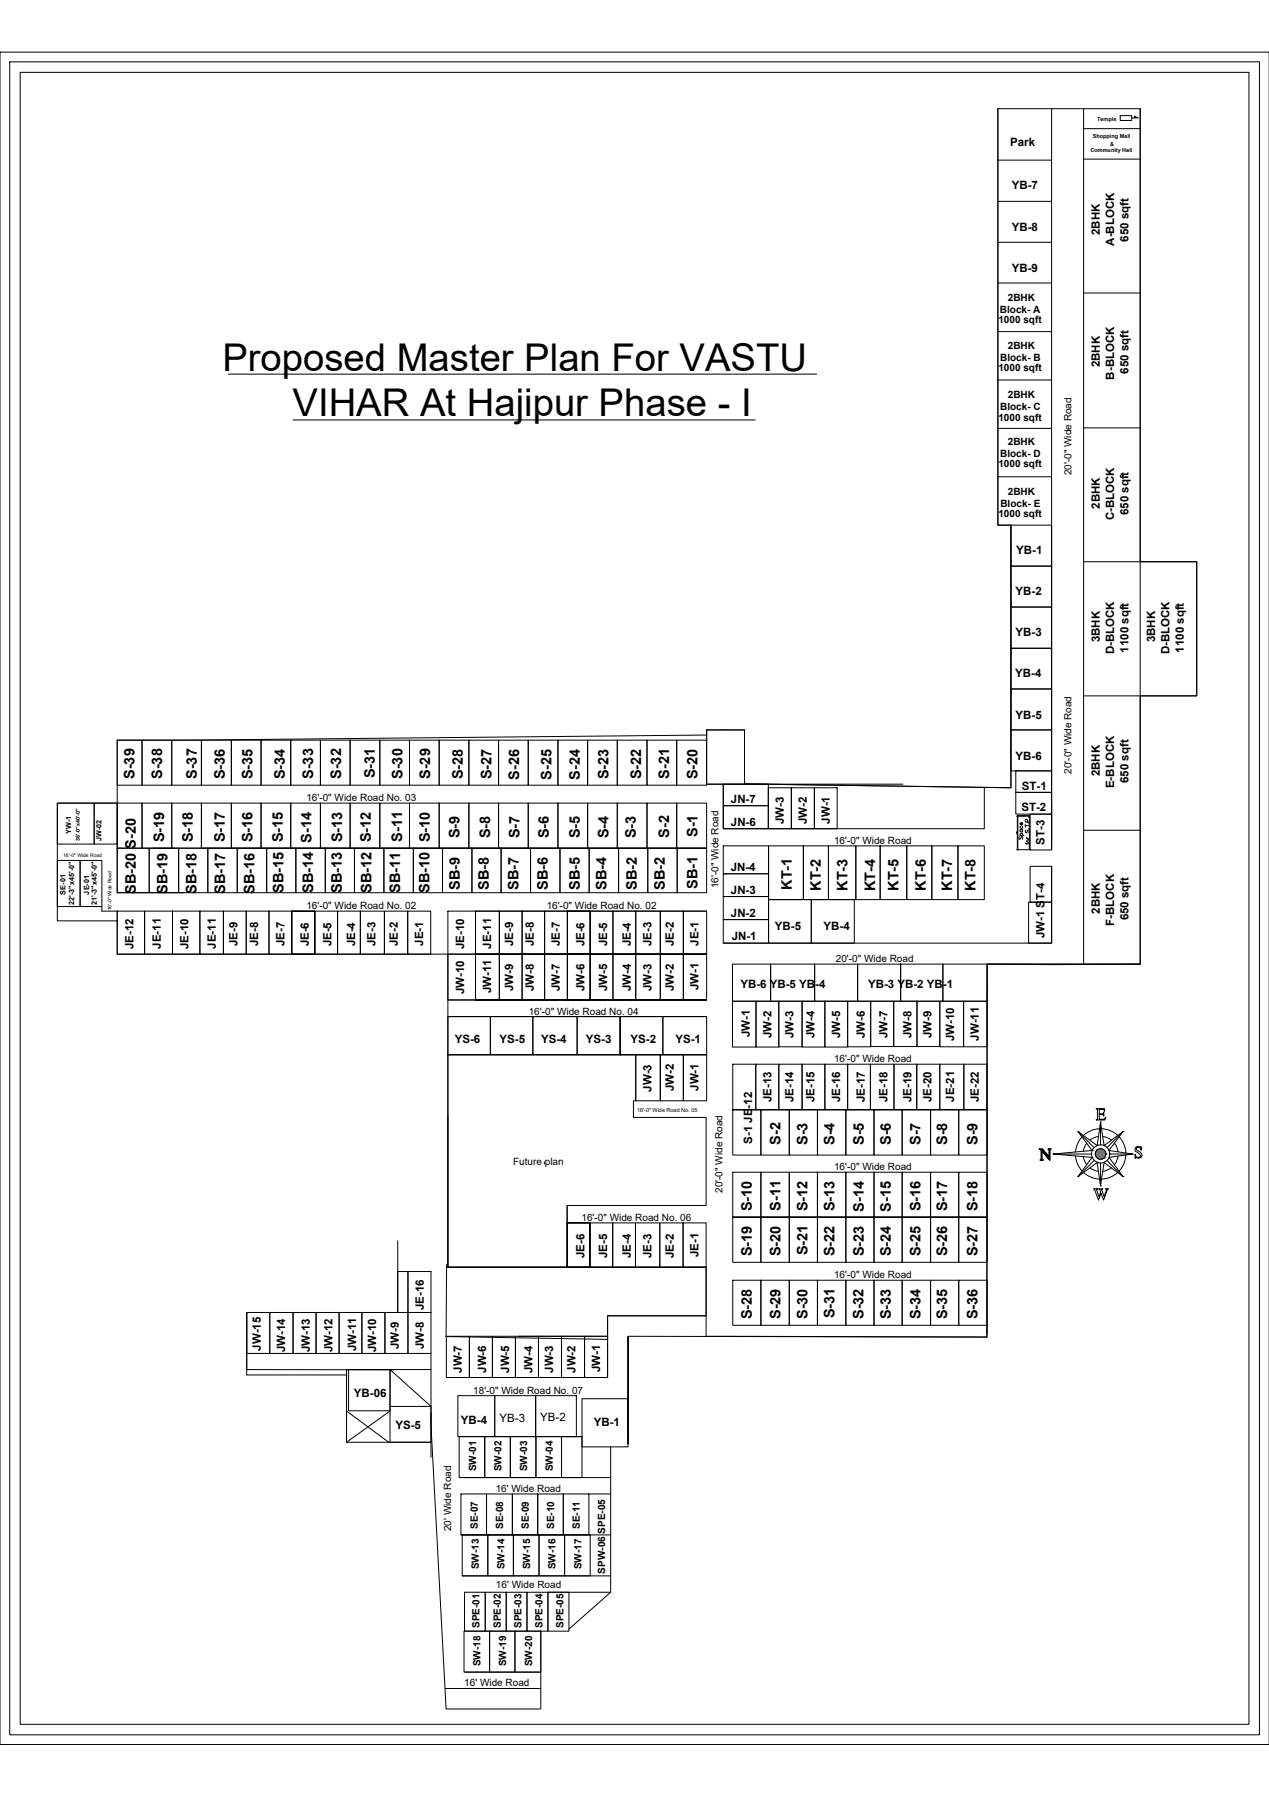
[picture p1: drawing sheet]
<svg xmlns="http://www.w3.org/2000/svg" width="210mm" height="297mm" viewBox="0 0 210 297" stroke-linecap="round" stroke-linejoin="round" font-family="sans-serif">
<!-- layer: PDF_0 -->
<g fill="none" stroke="#000" stroke-width=".17">
<path d="M0 8.6h209.9v279.9h-209.9zM1.6 10.2h206.7v276.7h-206.7zM3.3 12h203.3v273.2h-203.3zM165.1 18v68.9h2.1v43.4l-44.1-.6 44.1 .6v-43.4h-2.1zM165.1 18h23.5M173.9 18v122.6M179.2 18v141.5M185.3 19.1h1.9v.8h-1.9zM187.2 19.5h1.1l-.6-.3v.3M188.6 18v74.9h9.4v22.2h-9.4v44.4h-25.3l-.1 61.6-59.3-.1v17.8v-17.8M188.6 18v141.5M165.1 26.5h8.8"/>
<path d="M165.1 33.3h8.8M179.2 26.3h9.4M179.2 21.3h9.4M165.1 40.1h8.8M165.1 46.8h8.8M165.1 54.8h8.8M179.2 48.5h9.4M37.8 61.9h97.3M48.5 69.5h76.4M164.9 62.9h9M165.1 78.9h8.8M165.1 70.9h8.8"/>
<path d="M179.2 70.8h9.4M167.2 93.6h6.7v6.8h-6.7zM167.2 86.9h6.7v6.7h-6.7zM179.2 92.9h18.8v22.2h-18.8M167.2 113.9h6.7v6.8h-6.7zM167.2 107.2h6.7v6.7h-6.7zM167.2 100.4h6.7v6.8h-6.7zM9.5 132.8h6.1v6.8h-6.1zM15.6 132.8h3.8v6.8h-3.8zM19.4 132.8h-9.9v19.5h9.9M19.4 132.8h4.1v7.5h-4.1zM19.4 122.4h4.1v7.5h-4.1z"/>
<path d="M19.4 122.4v25.2h11.1M23.5 132.8h4.9v7.5h-4.9zM23.5 122.4h4.9v7.5h-4.9zM28.4 132.8h4.9v7.5h-4.9zM28.4 122.4h4.9v7.5h-4.9zM33.3 132.8h5v7.5h-5zM33.3 122.4h5v7.5h-5zM38.3 132.8h4.9v7.5h-4.9zM38.3 122.4h4.9v7.5h-4.9zM43.2 132.8h4.9v7.5h-4.9zM43.2 122.4h4.9v7.5h-4.9zM48.1 132.8h4.9v7.5h-4.9z"/>
<path d="M48.1 122.4h4.9v7.5h-4.9zM53 132.8h4.9v7.5h-4.9zM53 122.4h4.9v7.5h-4.9zM57.9 132.8h4.9v7.5h-4.9zM57.9 122.4h4.9v7.5h-4.9zM62.8 132.8h4.9v7.5h-4.9zM62.8 122.4h4.9v7.5h-4.9zM67.7 132.8h4.9v7.5h-4.9zM67.7 122.4h4.9v7.5h-4.9zM72.6 132.8h5v7.5h-5zM72.6 122.4h5v7.5h-5zM77.6 132.8h4.9v7.5h-4.9z"/>
<path d="M77.6 122.4h4.9v7.5h-4.9zM82.5 132.8h4.9v7.5h-4.9zM82.5 122.4h4.9v7.5h-4.9zM87.4 132.8h4.9v7.5h-4.9zM87.4 122.4h4.9v7.5h-4.9zM92.3 132.8h4.9v7.5h-4.9zM92.3 122.4h4.9v7.5h-4.9zM97.2 132.8h4.9v7.5h-4.9zM97.2 122.4h4.9v7.5h-4.9zM102.1 132.8h4.9v7.5h-4.9zM102.1 122.4h4.9v7.5h-4.9zM107 132.8h4.9v7.5h-4.9z"/>
<path d="M107 122.4h4.9v7.5h-4.9zM111.9 132.8h5v7.5h-5zM111.9 122.4h5v7.5h-5zM116.9 121.6v-.9v.9l-86 .8h-11.5M119.6 129.7v7.4h43.2v-6.8M119.6 129.7h7.5v3.6h-7.5zM119.6 133.3h7.5v3.8h-7.5zM119.6 139.9h7.5v4.6h-7.5zM127.1 130.3h3.8v6.8h-3.8zM127.1 139.9h5.8v8.9h-5.8zM130.9 130.3h3.8v6.8h-3.8zM132.9 139.9h4.1v8.9h-4.1z"/>
<path d="M134.7 130.3h3.8v6.8h-3.8zM137 139.9h4.6v8.9h-4.6zM141.6 139.9h4v8.9h-4zM145.6 139.9h4.4v8.9h-4.4zM150 139.9h4.1v8.9h-4.1zM154.1 139.9h4.4v8.9h-4.4zM158.5 139.9h4.3v8.9h-4.3zM167.2 120.7h6.7v6.8h-6.7zM168 131h5.9v3.6h-5.9zM168 127.5h5.9v3.5h-5.9zM168.2 137.8h.1M168.2 138h.1"/>
<path d="M168.2 137.6l.1 .1M168.2 134.9l.1 .1M168.3 137.9h-.1M168.3 135v2.6M168.3 137.7v.1M168.3 138v2.5M168.4 135h1.9v5.5h-1.9zM168.4 134.9v.1h-.2M168.4 134.9h.7M168.4 134.9h-.1M168.6 138.4l-.1 .1 .1 .3h.2l.2-.4h.1v.4M168.7 138.2h.7"/>
<path d="M168.7 137.2h.5M168.9 138.2l-.2-.2 .3-.2 .2 .2-.1 .2M168.9 137.2l-.1 .1a.22 .22 0 0 0 0 .3 .22 .22 0 0 0 .3-.1 .22 .22 0 0 0 0-.3M168.9 136.6l-.1 .1a.22 .22 0 0 0 0 .3 .22 .22 0 0 0 .3-.1 .22 .22 0 0 0 0-.3M169.1 136a.23 .23 0 0 1 0 .4 .23 .23 0 0 1-.3-.1l-.1-.1 .3-.2v.4M169.2 134.9h.1M169.3 134.9h.1M169.4 134.9h.1M169.5 134.9h.1M169.5 134.9h.8M169.6 139.4l.1 .2h.6M169.6 136.6h.7"/>
<path d="M169.6 136.3v.5M169.7 137.3l-.1 .1 .1 .3 .4-.4 .2 .1-.1 .3M169.8 138.5v.1l.2 .1M169.8 139.5v.1M169.8 138.7h.5M170 136l-.1-.4-.2-.1-.1 .5h.7M170.2 137v.1M170.2 136.2h.1M170.2 135.2h.1M170.3 134.9v.1M170.3 134.9h-.1M170.4 134.6h3.5v6h-3.5z"/>
<path d="M179.2 137.3h9.4M9.5 142.3h3.8v7.6h-3.8zM13.3 142.3h3.5v7.6h-3.5zM16.8 150.7h2.6M19.4 150.7h4.5v7.1h-4.5zM19.4 140.3h5.3v7.3h-5.3zM19.4 150.7v7.1h54.7M23.9 150.7h4.6v7.1h-4.6zM24.7 140.3h4.8v7.3h-4.8zM25.3 140.3h3.5M28.5 150.7h4.6v7.1h-4.6zM29.5 140.3h4.9v7.3h-4.9z"/>
<path d="M33.1 150.7h3.9v7.1h-3.9zM33.5 140.3h83.4M34.4 140.3h4.8v7.3h-4.8zM37 150.7h3.7v7.1h-3.7zM39.2 140.3h4.9v7.3h-4.9zM40.7 150.7h3.8v7.1h-3.8zM44.1 140.3h4.8v7.3h-4.8zM44.5 150.7h3.8v7.1h-3.8zM48.3 150.7v7.1h3.8v-7.1h-3.8h3.8v7.1h-3.8zM48.9 140.3h4.9v7.3h-4.9zM52.1 150.7h3.7v7.1h-3.7zM53.8 140.3h4.8v7.3h-4.8z"/>
<path d="M55.8 150.7h3.8v7.1h-3.8zM58.6 140.3h4.9v7.3h-4.9zM59.6 150.7h4v7.1h-4zM63.5 140.3h4.9v7.3h-4.9zM63.6 150.7h3.8v7.1h-3.8zM67.4 150.7h3.8v7.1h-3.8zM68.4 140.3h4.8v7.3h-4.8zM73.2 140.3h4.9v7.3h-4.9zM74.1 150.7h4.6v7.1h-4.6zM74.1 157.8h4.6v7.6h-4.6zM74.1 157.8v51.8h42.7v11.4l46.4 .1 .1-61.6M78.1 140.3h4.8v7.3h-4.8z"/>
<path d="M78.7 150.7h3.9v7.1h-3.9zM78.7 157.8h3.9v7.6h-3.9zM78.7 150.7h38.2M82.6 150.7h3.8v7.1h-3.8zM82.6 157.8h3.8v7.6h-3.8zM82.9 140.3h4.9v7.3h-4.9zM86.4 150.7h3.7v7.1h-3.7zM86.4 157.8h3.7v7.6h-3.7zM87.8 140.3h4.8v7.3h-4.8zM90.1 150.7h3.8v7.1h-3.8zM90.1 157.8h3.8v7.6h-3.8zM92.6 140.3h4.9v7.3h-4.9z"/>
<path d="M93.9 150.7v7.1h3.7v-7.1h-3.7h3.7v7.1h-3.7zM93.9 157.8v7.6h3.7v-7.6h-3.7h3.7v7.6h-3.7zM97.5 140.3h4.8v7.3h-4.8zM97.6 150.7h3.8v7.1h-3.8zM97.6 157.8h3.8v7.6h-3.8zM101.4 150.7h3.8v7.1h-3.8zM101.4 157.8h3.8v7.6h-3.8zM102.3 140.3h4.8v7.3h-4.8zM105.2 150.7h4v7.1h-4zM105.2 157.8h4v7.6h-4zM107.1 140.3h4.9v7.3h-4.9zM109.2 150.7h3.8v7.1h-3.8z"/>
<path d="M109.2 157.8h3.8v7.6h-3.8zM112 140.3h4.9v7.3h-4.9zM113 150.7h3.9v7.1h-3.9zM113 157.8h3.9v7.6h-3.9zM116.9 157.8h-38.2h38.2M119.6 144.5h7.5v3.8h-7.5zM119.6 148.3h7.5v3.8h-7.5zM119.6 152.1h7.5v3.9h-7.5zM121.2 159.5h6.3v6.1h-6.3zM127.1 148.8h7.1v7.2h-7.1zM127.5 159.5h7.2v6.1h-7.2zM134.2 148.8h7.1v7.2h-7.1z"/>
<path d="M134.7 159.5h7.2v6.1h-7.2zM141.9 159.5h14.1v6.1h-7v-6.1v6.1h-7.1zM156 159.5h7.3v6.1h-7.3zM163.3 159.5h10.9h14.4M163.3 159.5h25.3M168.2 140.5h.2M168.2 140.5l.1 .1M170.1 149.2h3.8v6.8h-3.8zM170.4 143.3h3.5v5.9h-3.5zM173.9 143.3v12.7h-54.3M74.1 165.4h42.8h-38.2M74.1 168.1h7v6.3h-7z"/>
<path d="M74.1 174.4h31.1v7.7h-.4v2.7h12v14.6h-23v10.2h-19.7zM74.1 168.1h42.8M74.1 174.4h42.8M81.1 168.1h7v6.3h-7zM88.1 168.1h7.4v6.3h-7.4zM95.5 168.1h14.1v6.3h-7v-6.3v6.3h-7.1zM102.6 174.4l.1 .1M105.2 174.4h4v7.7h-4zM109.2 174.4h3.8v7.7h-3.8zM109.6 168.1h7.3v6.3h-7.3zM113 174.4h3.9v7.7h-3.9zM121.2 165.6h3.9v7.6h-3.9z"/>
<path d="M121.2 176h3.8v7.5h-3.8zM125 176h3.8v7.5h-3.8zM125.1 165.6h3.7v7.6h-3.7zM128.8 165.6h3.9v7.5h-3.9zM128.8 176h3.9v7.5h-3.9zM132.7 165.6h3.7v7.6h-3.7zM132.7 176h3.7v7.5h-3.7zM136.4 165.6h3.8v7.6h-3.8zM136.4 176h3.8v7.5h-3.8zM140.2 165.6h3.8v7.5h-3.8zM140.2 176h3.8v7.5h-3.8zM144 176h3.9v7.5h-3.9z"/>
<path d="M144 165.6h3.8v7.5h-3.8zM147.8 165.6h3.9v7.5h-3.9zM147.9 176h3.7v7.5h-3.7zM151.6 176h3.8v7.5h-3.8zM151.7 165.6h3.7v7.5h-3.7zM155.4 165.6h4v7.5h-4zM155.4 176h4v7.5h-4zM159.4 165.6h3.9v7.5h-3.9zM159.4 176h3.8v7.5h-3.8zM90 192.1v.4M116.8 199.4h-23v2.9M121.2 183.6h4.7v7.4h-4.7z"/>
<path d="M121.2 193.9h4.7v7.5h-4.7zM121.2 183.5h42M125.9 183.6h4.7v7.4h-4.7zM125.9 193.9h4.7v7.5h-4.7zM130.6 183.6h4.6v7.4h-4.6zM130.6 193.9h4.6v7.5h-4.6zM135.2 183.6h4.7v7.4h-4.7zM135.2 193.9h4.7v7.5h-4.7zM139.9 183.6h4.7v7.4h-4.7zM139.9 193.9h4.7v7.5h-4.7zM144.6 183.6h4.6v7.4h-4.6zM144.6 193.9h4.6v7.5h-4.6z"/>
<path d="M149.2 183.6h4.7v7.4h-4.7zM149.2 193.9h4.7v7.5h-4.7zM153.9 183.6h4.7v7.4h-4.7zM153.9 193.9h4.7v7.5h-4.7zM158.6 183.6h4.7v7.4h-4.7zM158.6 193.9h4.7v7.5h-4.7zM171.9 190h.5l1.1 1.3v-1.2l-.2-.1h.6l-.2 .2v1.7l-1.3-1.5-.1 1.3 .3 .2h-.6l.2-.1v-1.5zM172 190.1h.4M172 190.1h.5h-.4M172.1 191.8h.4M172.1 190.1h.4M172.2 191.8h.2"/>
<path d="M172.2 190.2l1.3 1.6M172.2 190.2l1.3 1.5M172.3 190.3v1.5M172.3 191.7l-.1 .1M172.3 190.4v1.4zM172.3 190.4h.1M172.3 191.7v.1M172.3 190.2l1.2 1.3M172.4 190.2l1.1 1.3M172.5 190.2l1 1.2M173.4 190.1h.4M173.5 190.1h.2"/>
<path d="M173.5 191.6l-1.2-1.4 1.2 1.5M173.5 190.1h.1M173.6 191.8v-1.7v1.7M173.6 191.3l-1.1-1.1 1 1.2M173.6 190.1v1.8M173.7 190.1v1.8M174.2 190.9l6.4-.6-2.3-3.2 3.2 2.4 .5-3.9 .6 3.9 3.2-2.4-2.4 3.2 3.9 .6-3.9 .5 2.4 3.2-3.2-2.3-.6 3.8-.5-3.8-3.2 2.3 2.3-3.2zM174.2 190.9h.1M174.2 190.9h6.4M177.9 191.2l.3 1.3 .8 1.2M178.3 187.1h.1M178.3 194.6h.1"/>
<path d="M178.3 187.1l2.7 2.7M179 188l-.8 1.2-.3 1.3M179.2 191.3l.2 .7 .4 .6M179.2 193.9l1.3 .8 1.4 .3M179.8 189.1l-.4 .6-.2 .7M180.3 193.1l.6 .4 .8 .2M180.6 190.3h.1M180.6 191.4h.1M180.9 196.6h.7l-.2 .2 .4 1.1 .3-.8-.2-.4-.2-.1h.7l-.2 .2 .4 1.1 .4-1v-.2l-.2-.1h.5l-.2 .2-.6 1.7-.4-1.2-.4 1.2-.6-1.8zM181 191.9l-2.7 2.7M181.3 183.4h1.4v.4l-.2-.3h-.7v.7h.5l.3-.3v.7l-.1-.3h-.7v.7l.7 .1 .4-.3-.1 .4h-1.5l.2-.1v-1.6zM181.5 189.5h.1"/>
<path d="M181.5 192.3h.1M181.7 188l-.8 .2-.6 .4M181.9 186.7l-1.4 .3-1.3 .8M182 185.6h.1M182 196.1h.1M182 185.6v3.7M182 192.3v3.8M182.2 186.7l1.5 .3 1.2 .8M182.4 188l.8 .2 .6 .4M182.6 189.5h.1M182.9 190.9h.1M183.1 191.9l2.7 2.7"/>
<path d="M183.4 191.4h.1M183.4 190.3h.1M183.6 190.9h.1M183.6 190.9h3.7M183.8 193.1l-.6 .4-.8 .2M184.3 189.1l.4 .6 .2 .8M184.9 193.9l-1.2 .8-1.5 .3M184.9 191.2l-.2 .8-.4 .6M185.1 188l.8 1.2 .3 1.5M185.8 194.6h.1M185.8 187.1h.1M185.8 187.1l-2.7 2.7"/>
<path d="M186.2 191l-.3 1.4-.8 1.3M187.3 190.9h.1M187.8 189.8l.3-.2 .5 .1 .2-.1v.6a.42 .42 0 0 0-.3-.4 .42 .42 0 0 0-.5 .2l.3 .4a.6 .6 0 0 1 .5 .9 .72 .72 0 0 1-.9 .2h-.2l.1-.6a.43 .43 0 0 0 .3 .5 .43 .43 0 0 0 .5-.3l-.4-.5a.54 .54 0 0 1-.4-.8zM40.8 217.1h3.8v6.7h-3.8zM40.8 217.1v9.4l24.4 .1M44.6 217.1h3.9v6.7h-3.9zM44.6 217.1h11.5M48.5 217.1h3.8v6.7h-3.8zM52.3 217.1h3.8v6.7h-3.8zM56.1 217.1h3.8v6.7h-3.8zM59.9 217.1h3.8v6.7h-3.8zM63.7 217.1h3.8v6.7h-3.8z"/>
<path d="M67.5 217.1h3.8v6.7h-3.8zM67.5 210.3h3.8v6.8h-3.8zM73.9 209.2l-.1 11.9 26.7 .4v-3.9h16.3h-16.3v10.2M93.8 202.3v7.3h3.8v-7.3h-3.8h3.8v7.3h-3.8zM97.6 202.3h3.7v7.3h-3.7zM101.3 202.3h3.8v7.3h-3.8zM105.1 202.3h4v7.3h-4zM109.1 202.3h3.9v7.3h-3.9zM113 202.3h3.8v7.3h-3.8zM121.2 201.3h4.7v7.5h-4.7zM121.2 211.7h4.7v7.5h-4.7zM121.2 201.3h42"/>
<path d="M125.9 201.3h4.7v7.5h-4.7zM125.9 211.7h4.7v7.5h-4.7zM130.6 201.3h4.6v7.5h-4.6zM130.6 211.7h4.6v7.5h-4.6zM135.2 201.3h4.7v7.5h-4.7zM135.2 211.7h4.7v7.5h-4.7zM139.9 201.3h4.7v7.5h-4.7zM139.9 211.7h4.7v7.5h-4.7zM144.6 201.3h4.6v7.5h-4.6zM144.6 211.7h4.6v7.5h-4.6zM149.2 201.3h4.7v7.5h-4.7zM149.2 211.7h4.7v7.5h-4.7z"/>
<path d="M153.9 201.3h4.7v7.5h-4.7zM153.9 211.7h4.7v7.5h-4.7zM158.6 201.3h4.7v7.5h-4.7zM158.6 211.7h4.7v7.5h-4.7zM163.3 219.2v1.4M64.5 232.6h6.8v5.9h-6.8zM71.3 233.7v2l2.5 46.9h15.5M73.8 221h3.8v6.8h-3.8zM75.7 230.8h6.1v6.8h-6.1zM75.9 237.6h4.3v6.8h-4.3zM77.6 221h3.8v6.8h-3.8zM80.2 237.6h4.2v6.8h-4.2z"/>
<path d="M81.4 221h3.9v6.8h-3.9zM81.8 230.8h6.8v6.8h-6.8zM84.4 237.6h4.2v6.8h-4.2zM85.3 221h3.8v6.8h-3.8zM85.8 221h14.7M88.6 230.8h6.7v6.8h-6.7zM88.6 237.6h4.3v6.8h-4.3zM89.1 221h3.8v6.8h-3.8zM92.9 221h3.8v6.8h-3.8zM93.7 237.6h2.6M96.3 231.3h7.6v8h-7.6zM96.7 221h3.8v6.8h-3.8z"/>
<path d="M101 239.3v24M103.9 230.8v6.6M76.2 247.1h4.3v6.8h-4.3zM76.2 253.9h24.8M76.5 253.9h4.2v6.7h-4.2zM76.8 244.4h24.2M80.5 247.1h4.3v6.8h-4.3zM80.7 253.9h4.2v6.7h-4.2zM84.8 247.1h4.1v6.8h-4.1zM84.9 253.9h4.3v6.7h-4.3zM88.9 247.1h4.3v6.8h-4.3zM89.2 253.9h4.2v6.7h-4.2z"/>
<path d="M93.2 247.1h4.2v6.8h-4.2zM93.4 253.9h4.2v6.7h-4.2zM97.4 247.1h3.6M73.7 279.3h15.8M76.5 260.6h24.5M76.8 269.8h4.2v6.7h-4.2zM76.8 263.3h3.5v6.5h-3.5zM77 276.5h12.3M80.3 263.3h3.4v6.5h-3.4zM81 269.8h4.2v6.7h-4.2zM83.7 263.3h3.5v6.5h-3.5zM85.2 269.8h4.3v6.7h-4.3z"/>
<path d="M87.2 263.3h3.4v6.5h-3.4zM89.5 269.8v12.8M90.6 263.3h3.5v6.5h-3.5z"/>
<circle cx="170.1" cy="139.1" r=".21"/>
<circle cx="182.1" cy="190.8" r="1.5"/>
<circle cx="182.1" cy="190.8" r=".87"/>
</g>
<path d="M181.9 190h.4zM181.8 190h.5zM181.8 190l.6 .1zM181.7 190.1l.1-.1 .6 .1zM181.7 190.1h.9zM181.5 190.1h1.1zM181.5 190.1l1.2 .2-.1-.2zM181.5 190.1l1.2 .2h-1.3zM181.4 190.3l1.4 .1-.1-.1zM181.4 190.3l1.4 .1h-1.5zM181.3 190.4l1.5 .1v-.1zM181.3 190.4l1.5 .1h-1.6zM181.2 190.5l1.7 .2-.1-.2zM181.2 190.5l1.7 .2h-1.7zM181.2 190.7l1.7 .2v-.2zM181.2 190.7l1.7 .2h-1.7zM181.2 190.9l1.7 .1v-.1zM181.2 190.9l1.7 .1h-1.7zM181.2 191l1.6 .2 .1-.2zM181.2 191l1.6 .2h-1.6zM181.2 191.2l1.6 .1v-.1zM181.2 191.2l1.6 .1h-1.5zM181.3 191.3l1.4 .1 .1-.1zM181.3 191.3l1.4 .1zM181.4 191.4l1.2 .1 .1-.1zM181.4 191.4l1.2 .1h-1.1zM181.5 191.5l.9 .1 .2-.1zM181.5 191.5l.9 .1zM181.7 191.6h.7zM181.7 191.6l.6 .1zM181.8 191.7h.5zM181.8 191.7h.3z" fill="#94834a" stroke="#94834a" stroke-width=".17"/>
<!-- layer: 0 -->
<g fill="none" stroke="#000" stroke-width=".17">
<path d="M116.9 120.7h6.2v9h-6.2zM116.9 129.7h32.5M116.9 120.7h6.2M116.9 121.6v.8M123.1 120.7v9M16.8 149.9v.8M40.8 217.1v10.3h16.5M65.8 210.3h1.7v6.8h-1.7zM65.8 205.2v11.9M57.3 238.5h14M57.3 233.4l7 5.1M57.7 226.5h6.8v6.8h-6.8z"/>
<path d="M64.5 233.4l-7.2 5.1M64.5 232.6v-6.1l6.8 6.1M71.3 226.5h-14v12M71.3 223.8v17.2M92.9 237.6h3.4v6.8h-3.4zM90.6 263.3h10.4l-6.9 6.1"/>
</g>
<g font-size="6.3">
<text x="36.8" y="61.3">Proposed Master Plan For VASTU</text>
<text x="48.4" y="68.8">VIHAR At Hajipur Phase - I</text>
</g>
<g font-size="2.4">
<text x="22.3" y="128.8" transform="rotate(-90 22.3 128.8)">S-39</text>
<text x="26.8" y="128.8" transform="rotate(-90 26.8 128.8)">S-38</text>
<text x="32.6" y="128.8" transform="rotate(-90 32.6 128.8)">S-37</text>
<text x="37.2" y="128.9" transform="rotate(-90 37.2 128.9)">S-36</text>
<text x="41.7" y="128.9" transform="rotate(-90 41.7 128.9)">S-35</text>
<text x="47.1" y="128.9" transform="rotate(-90 47.1 128.9)">S-34</text>
<text x="51.8" y="128.8" transform="rotate(-90 51.8 128.8)">S-33</text>
<text x="56.4" y="128.8" transform="rotate(-90 56.4 128.8)">S-32</text>
<text x="62" y="128.7" transform="rotate(-90 62 128.7)">S-31</text>
<text x="66.6" y="128.8" transform="rotate(-90 66.6 128.8)">S-30</text>
<text x="71.2" y="128.8" transform="rotate(-90 71.2 128.8)">S-29</text>
<text x="76.5" y="128.9" transform="rotate(-90 76.5 128.9)">S-28</text>
<text x="81.3" y="128.9" transform="rotate(-90 81.3 128.9)">S-27</text>
<text x="85.9" y="128.9" transform="rotate(-90 85.9 128.9)">S-26</text>
<text x="91.2" y="128.9" transform="rotate(-90 91.2 128.9)">S-25</text>
<text x="95.9" y="128.9" transform="rotate(-90 95.9 128.9)">S-24</text>
<text x="100.6" y="128.9" transform="rotate(-90 100.6 128.9)">S-23</text>
<text x="106" y="128.9" transform="rotate(-90 106 128.9)">S-22</text>
<text x="110.7" y="128.8" transform="rotate(-90 110.7 128.8)">S-21</text>
<text x="115.4" y="128.9" transform="rotate(-90 115.4 128.9)">S-20</text>
<text x="27.2" y="139.3" transform="rotate(-90 27.2 139.3)">S-19</text>
<text x="31.9" y="139.3" transform="rotate(-90 31.9 139.3)">S-18</text>
<text x="37.2" y="139.3" transform="rotate(-90 37.2 139.3)">S-17</text>
<text x="41.7" y="139.3" transform="rotate(-90 41.7 139.3)">S-16</text>
<text x="46.8" y="139.3" transform="rotate(-90 46.8 139.3)">S-15</text>
<text x="51.5" y="139.3" transform="rotate(-90 51.5 139.3)">S-14</text>
<text x="56.6" y="139.3" transform="rotate(-90 56.6 139.3)">S-13</text>
<text x="61.3" y="139.3" transform="rotate(-90 61.3 139.3)">S-12</text>
<text x="66.5" y="139.2" transform="rotate(-90 66.5 139.2)">S-11</text>
<text x="71.1" y="139.3" transform="rotate(-90 71.1 139.3)">S-10</text>
<text x="76" y="138.6" transform="rotate(-90 76 138.6)">S-9</text>
<text x="81.1" y="138.6" transform="rotate(-90 81.1 138.6)">S-8</text>
<text x="85.9" y="138.6" transform="rotate(-90 85.9 138.6)">S-7</text>
<text x="90.8" y="138.6" transform="rotate(-90 90.8 138.6)">S-6</text>
<text x="95.9" y="138.6" transform="rotate(-90 95.9 138.6)">S-5</text>
<text x="100.6" y="138.6" transform="rotate(-90 100.6 138.6)">S-4</text>
<text x="105.2" y="138.6" transform="rotate(-90 105.2 138.6)">S-3</text>
<text x="110.7" y="138.6" transform="rotate(-90 110.7 138.6)">S-2</text>
<text x="115.4" y="138.5" transform="rotate(-90 115.4 138.5)">S-1</text>
<text x="22.5" y="147.9" transform="rotate(-90 22.5 147.9)">SB-20 S-20</text>
<text x="27.7" y="147.9" transform="rotate(-90 27.7 147.9)">SB-19</text>
<text x="32.5" y="147.9" transform="rotate(-90 32.5 147.9)">SB-18</text>
<text x="37.3" y="147.9" transform="rotate(-90 37.3 147.9)">SB-17</text>
<text x="42.1" y="147.9" transform="rotate(-90 42.1 147.9)">SB-16</text>
<text x="46.9" y="147.6" transform="rotate(-90 46.9 147.6)">SB-15</text>
<text x="51.8" y="147.6" transform="rotate(-90 51.8 147.6)">SB-14</text>
<text x="56.6" y="147.6" transform="rotate(-90 56.6 147.6)">SB-13</text>
<text x="61.4" y="147.7" transform="rotate(-90 61.4 147.7)">SB-12</text>
<text x="66.2" y="147.6" transform="rotate(-90 66.2 147.6)">SB-11</text>
<text x="71" y="147.6" transform="rotate(-90 71 147.6)">SB-10</text>
<text x="76.1" y="147.2" transform="rotate(-90 76.1 147.2)">SB-9</text>
<text x="80.9" y="147.2" transform="rotate(-90 80.9 147.2)">SB-8</text>
<text x="85.8" y="147.2" transform="rotate(-90 85.8 147.2)">SB-7</text>
<text x="90.6" y="147.2" transform="rotate(-90 90.6 147.2)">SB-6</text>
<text x="95.9" y="147.2" transform="rotate(-90 95.9 147.2)">SB-5</text>
<text x="100.3" y="147.2" transform="rotate(-90 100.3 147.2)">SB-4</text>
<text x="105.3" y="147.2" transform="rotate(-90 105.3 147.2)">SB-2</text>
<text x="110" y="147.2" transform="rotate(-90 110 147.2)">SB-2</text>
<text x="115.4" y="147.1" transform="rotate(-90 115.4 147.1)">SB-1</text>
<text x="131" y="147.2" transform="rotate(-90 131 147.2)">KT-1</text>
<text x="135.8" y="147.3" transform="rotate(-90 135.8 147.3)">KT-2</text>
<text x="140.2" y="147.3" transform="rotate(-90 140.2 147.3)">KT-3</text>
<text x="144.8" y="147.4" transform="rotate(-90 144.8 147.4)">KT-4</text>
<text x="148.6" y="147.3" transform="rotate(-90 148.6 147.3)">KT-5</text>
<text x="153.2" y="147.3" transform="rotate(-90 153.2 147.3)">KT-6</text>
<text x="157.5" y="147.3" transform="rotate(-90 157.5 147.3)">KT-7</text>
<text x="161.4" y="147.3" transform="rotate(-90 161.4 147.3)">KT-8</text>
<text x="129.1" y="189.3" transform="rotate(-90 129.1 189.3)">S-2</text>
<text x="133.6" y="189.4" transform="rotate(-90 133.6 189.4)">S-3</text>
<text x="138" y="189.4" transform="rotate(-90 138 189.4)">S-4</text>
<text x="142.9" y="189.4" transform="rotate(-90 142.9 189.4)">S-5</text>
<text x="147.4" y="189.4" transform="rotate(-90 147.4 189.4)">S-6</text>
<text x="152.2" y="189.4" transform="rotate(-90 152.2 189.4)">S-7</text>
<text x="156.7" y="189.4" transform="rotate(-90 156.7 189.4)">S-8</text>
<text x="161.7" y="189.4" transform="rotate(-90 161.7 189.4)">S-9</text>
<text x="124.4" y="200.3" transform="rotate(-90 124.4 200.3)">S-10</text>
<text x="129.1" y="200.2" transform="rotate(-90 129.1 200.2)">S-11</text>
<text x="133.6" y="200.3" transform="rotate(-90 133.6 200.3)">S-12</text>
<text x="138" y="200.3" transform="rotate(-90 138 200.3)">S-13</text>
<text x="142.9" y="200.4" transform="rotate(-90 142.9 200.4)">S-14</text>
<text x="147.4" y="200.4" transform="rotate(-90 147.4 200.4)">S-15</text>
<text x="152.2" y="200.3" transform="rotate(-90 152.2 200.3)">S-16</text>
<text x="156.7" y="200.3" transform="rotate(-90 156.7 200.3)">S-17</text>
<text x="161.7" y="200.3" transform="rotate(-90 161.7 200.3)">S-18</text>
<text x="124.4" y="207.8" transform="rotate(-90 124.4 207.8)">S-19</text>
<text x="129.1" y="207.8" transform="rotate(-90 129.1 207.8)">S-20</text>
<text x="133.6" y="207.6" transform="rotate(-90 133.6 207.6)">S-21</text>
<text x="138" y="207.8" transform="rotate(-90 138 207.8)">S-22</text>
<text x="142.9" y="207.8" transform="rotate(-90 142.9 207.8)">S-23</text>
<text x="147.4" y="207.8" transform="rotate(-90 147.4 207.8)">S-24</text>
<text x="152.2" y="207.8" transform="rotate(-90 152.2 207.8)">S-25</text>
<text x="156.7" y="207.8" transform="rotate(-90 156.7 207.8)">S-26</text>
<text x="161.7" y="207.8" transform="rotate(-90 161.7 207.8)">S-27</text>
<text x="124.3" y="218.2" transform="rotate(-90 124.3 218.2)">S-28</text>
<text x="129.1" y="218.2" transform="rotate(-90 129.1 218.2)">S-29</text>
<text x="133.6" y="218.2" transform="rotate(-90 133.6 218.2)">S-30</text>
<text x="138" y="218" transform="rotate(-90 138 218)">S-31</text>
<text x="142.8" y="218.2" transform="rotate(-90 142.8 218.2)">S-32</text>
<text x="147.4" y="218.2" transform="rotate(-90 147.4 218.2)">S-33</text>
<text x="152.2" y="218.2" transform="rotate(-90 152.2 218.2)">S-34</text>
<text x="156.7" y="218.2" transform="rotate(-90 156.7 218.2)">S-35</text>
<text x="161.7" y="218.2" transform="rotate(-90 161.7 218.2)">S-36</text>
</g>
<g font-size="1.9">
<text x="167.1" y="24.1">Park</text>
<text x="167.3" y="31.3">YB-7</text>
<text x="167.3" y="38.2">YB-8</text>
<text x="181.9" y="38.9" transform="rotate(-90 181.9 38.9)">2BHK</text>
<text x="184.3" y="40.6" transform="rotate(-90 184.3 40.6)">A-BLOCK</text>
<text x="186.6" y="40" transform="rotate(-90 186.6 40)">650 sqft</text>
<text x="167.3" y="45">YB-9</text>
<text x="181.9" y="60.7" transform="rotate(-90 181.9 60.7)">2BHK</text>
<text x="184.3" y="62.8" transform="rotate(-90 184.3 62.8)">B-BLOCK</text>
<text x="186.6" y="61.8" transform="rotate(-90 186.6 61.8)">650 sqft</text>
<text x="181.9" y="84.1" transform="rotate(-90 181.9 84.1)">2BHK</text>
<text x="184.3" y="86" transform="rotate(-90 184.3 86)">C-BLOCK</text>
<text x="186.6" y="85.2" transform="rotate(-90 186.6 85.2)">650 sqft</text>
<text x="168.1" y="91.7">YB-1</text>
<text x="168" y="98.5">YB-2</text>
<text x="168" y="105.1">YB-3</text>
<text x="181.9" y="106.2" transform="rotate(-90 181.9 106.2)">3BHK</text>
<text x="186.6" y="107.9" transform="rotate(-90 186.6 107.9)">1100 sqft</text>
<text x="191.1" y="106.2" transform="rotate(-90 191.1 106.2)">3BHK</text>
<text x="195.8" y="107.9" transform="rotate(-90 195.8 107.9)">1100 sqft</text>
<text x="167.9" y="112">YB-4</text>
<text x="184.3" y="108.2" transform="rotate(-90 184.3 108.2)">D-BLOCK</text>
<text x="193.5" y="108.2" transform="rotate(-90 193.5 108.2)">D-BLOCK</text>
<text x="168" y="118.9">YB-5</text>
<text x="168" y="125.7">YB-6</text>
<text x="169" y="130.6">ST-1</text>
<text x="181.9" y="128.4" transform="rotate(-90 181.9 128.4)">2BHK</text>
<text x="184.3" y="130.4" transform="rotate(-90 184.3 130.4)">E-BLOCK</text>
<text x="186.6" y="129.5" transform="rotate(-90 186.6 129.5)">650 sqft</text>
<text x="120.9" y="136.6">JN-6</text>
<text x="120.9" y="132.8">JN-7</text>
<text x="129.7" y="136.3" transform="rotate(-90 129.7 136.3)">JW-3</text>
<text x="133.5" y="136.3" transform="rotate(-90 133.5 136.3)">JW-2</text>
<text x="137.3" y="136.2" transform="rotate(-90 137.3 136.2)">JW-1</text>
<text x="169" y="134.1">ST-2</text>
<text x="172.8" y="139.7" transform="rotate(-90 172.8 139.7)">ST-3</text>
<text x="120.9" y="144.1">JN-4</text>
<text x="120.9" y="147.8">JN-3</text>
<text x="120.9" y="151.7">JN-2</text>
<text x="121" y="155.5">JN-1</text>
<text x="128.2" y="153.8">YB-5</text>
<text x="136.2" y="153.8">YB-4</text>
<text x="172.8" y="155.2" transform="rotate(-90 172.8 155.2)">JW-1 ST-4</text>
<text x="181.9" y="151.1" transform="rotate(-90 181.9 151.1)">2BHK</text>
<text x="184.3" y="153.1" transform="rotate(-90 184.3 153.1)">F-BLOCK</text>
<text x="186.6" y="152.2" transform="rotate(-90 186.6 152.2)">650 sqft</text>
<text x="22.1" y="157" transform="rotate(-90 22.1 157)">JE-12</text>
<text x="26.6" y="156.9" transform="rotate(-90 26.6 156.9)">JE-11</text>
<text x="31.2" y="157" transform="rotate(-90 31.2 157)">JE-10</text>
<text x="35.7" y="156.9" transform="rotate(-90 35.7 156.9)">JE-11</text>
<text x="39.3" y="156.5" transform="rotate(-90 39.3 156.5)">JE-9</text>
<text x="42.7" y="156.5" transform="rotate(-90 42.7 156.5)">JE-8</text>
<text x="47" y="156.5" transform="rotate(-90 47 156.5)">JE-7</text>
<text x="51.1" y="156.5" transform="rotate(-90 51.1 156.5)">JE-6</text>
<text x="54.8" y="156.5" transform="rotate(-90 54.8 156.5)">JE-5</text>
<text x="58.8" y="156.5" transform="rotate(-90 58.8 156.5)">JE-4</text>
<text x="62.1" y="156.5" transform="rotate(-90 62.1 156.5)">JE-3</text>
<text x="65.8" y="156.5" transform="rotate(-90 65.8 156.5)">JE-2</text>
<text x="70" y="156.4" transform="rotate(-90 70 156.4)">JE-1</text>
<text x="76.8" y="157" transform="rotate(-90 76.8 157)">JE-10</text>
<text x="81.2" y="156.9" transform="rotate(-90 81.2 156.9)">JE-11</text>
<text x="84.9" y="156.5" transform="rotate(-90 84.9 156.5)">JE-9</text>
<text x="88.3" y="156.5" transform="rotate(-90 88.3 156.5)">JE-8</text>
<text x="92.6" y="156.5" transform="rotate(-90 92.6 156.5)">JE-7</text>
<text x="96.7" y="156.5" transform="rotate(-90 96.7 156.5)">JE-6</text>
<text x="100.5" y="156.5" transform="rotate(-90 100.5 156.5)">JE-5</text>
<text x="104.4" y="156.5" transform="rotate(-90 104.4 156.5)">JE-4</text>
<text x="107.7" y="156.5" transform="rotate(-90 107.7 156.5)">JE-3</text>
<text x="111.5" y="156.5" transform="rotate(-90 111.5 156.5)">JE-2</text>
<text x="115.5" y="156.4" transform="rotate(-90 115.5 156.4)">JE-1</text>
<text x="76.8" y="164.4" transform="rotate(-90 76.8 164.4)">JW-10</text>
<text x="81.2" y="164.3" transform="rotate(-90 81.2 164.3)">JW-11</text>
<text x="84.9" y="163.9" transform="rotate(-90 84.9 163.9)">JW-9</text>
<text x="88.3" y="163.9" transform="rotate(-90 88.3 163.9)">JW-8</text>
<text x="92.6" y="163.9" transform="rotate(-90 92.6 163.9)">JW-7</text>
<text x="96.7" y="163.9" transform="rotate(-90 96.7 163.9)">JW-6</text>
<text x="100.5" y="163.9" transform="rotate(-90 100.5 163.9)">JW-5</text>
<text x="104.4" y="163.9" transform="rotate(-90 104.4 163.9)">JW-4</text>
<text x="107.7" y="163.9" transform="rotate(-90 107.7 163.9)">JW-3</text>
<text x="111.5" y="163.9" transform="rotate(-90 111.5 163.9)">JW-2</text>
<text x="115.5" y="163.8" transform="rotate(-90 115.5 163.8)">JW-1</text>
<text x="122.5" y="163.5">YB-6 YB-5 YB-4</text>
<text x="143.6" y="163.5">YB-3 YB-2 YB-1</text>
<text x="75.2" y="172.5">YS-6</text>
<text x="82.6" y="172.5">YS-5</text>
<text x="89.5" y="172.5">YS-4</text>
<text x="96.9" y="172.5">YS-3</text>
<text x="104.3" y="172.5">YS-2</text>
<text x="111.7" y="172.5">YS-1</text>
<text x="124" y="171.6" transform="rotate(-90 124 171.6)">JW-1</text>
<text x="127.6" y="171.7" transform="rotate(-90 127.6 171.7)">JW-2</text>
<text x="131.3" y="171.7" transform="rotate(-90 131.3 171.7)">JW-3</text>
<text x="134.7" y="171.7" transform="rotate(-90 134.7 171.7)">JW-4</text>
<text x="139" y="171.7" transform="rotate(-90 139 171.7)">JW-5</text>
<text x="143" y="171.7" transform="rotate(-90 143 171.7)">JW-6</text>
<text x="146.8" y="171.7" transform="rotate(-90 146.8 171.7)">JW-7</text>
<text x="150.7" y="171.7" transform="rotate(-90 150.7 171.7)">JW-8</text>
<text x="154.1" y="171.7" transform="rotate(-90 154.1 171.7)">JW-9</text>
<text x="157.8" y="172.2" transform="rotate(-90 157.8 172.2)">JW-10</text>
<text x="161.9" y="172.1" transform="rotate(-90 161.9 172.1)">JW-11</text>
<text x="107.7" y="180.5" transform="rotate(-90 107.7 180.5)">JW-3</text>
<text x="111.5" y="180.5" transform="rotate(-90 111.5 180.5)">JW-2</text>
<text x="115.5" y="180.4" transform="rotate(-90 115.5 180.4)">JW-1</text>
<text x="127.6" y="182.3" transform="rotate(-90 127.6 182.3)">JE-13</text>
<text x="131.3" y="182.3" transform="rotate(-90 131.3 182.3)">JE-14</text>
<text x="134.7" y="182.3" transform="rotate(-90 134.7 182.3)">JE-15</text>
<text x="139" y="182.3" transform="rotate(-90 139 182.3)">JE-16</text>
<text x="143" y="182.3" transform="rotate(-90 143 182.3)">JE-17</text>
<text x="146.8" y="182.3" transform="rotate(-90 146.8 182.3)">JE-18</text>
<text x="150.7" y="182.3" transform="rotate(-90 150.7 182.3)">JE-19</text>
<text x="154.1" y="182.3" transform="rotate(-90 154.1 182.3)">JE-20</text>
<text x="157.8" y="182.2" transform="rotate(-90 157.8 182.2)">JE-21</text>
<text x="161.9" y="182.3" transform="rotate(-90 161.9 182.3)">JE-22</text>
<text x="124.4" y="189.2" transform="rotate(-90 124.4 189.2)">S-1 JE-12</text>
<text x="96.7" y="208.1" transform="rotate(-90 96.7 208.1)">JE-6</text>
<text x="100.5" y="208.1" transform="rotate(-90 100.5 208.1)">JE-5</text>
<text x="104.4" y="208.1" transform="rotate(-90 104.4 208.1)">JE-4</text>
<text x="107.7" y="208.1" transform="rotate(-90 107.7 208.1)">JE-3</text>
<text x="111.5" y="208.1" transform="rotate(-90 111.5 208.1)">JE-2</text>
<text x="115.5" y="207.9" transform="rotate(-90 115.5 207.9)">JE-1</text>
<text x="70.1" y="216.6" transform="rotate(-90 70.1 216.6)">JE-16</text>
<text x="43.1" y="223.4" transform="rotate(-90 43.1 223.4)">JW-15</text>
<text x="47.2" y="223.7" transform="rotate(-90 47.2 223.7)">JW-14</text>
<text x="51.2" y="223.6" transform="rotate(-90 51.2 223.6)">JW-13</text>
<text x="55" y="223.6" transform="rotate(-90 55 223.6)">JW-12</text>
<text x="58.9" y="223.5" transform="rotate(-90 58.9 223.5)">JW-11</text>
<text x="62.2" y="223.6" transform="rotate(-90 62.2 223.6)">JW-10</text>
<text x="66" y="223.1" transform="rotate(-90 66 223.1)">JW-9</text>
<text x="70.1" y="223.1" transform="rotate(-90 70.1 223.1)">JW-8</text>
<text x="76.4" y="227.1" transform="rotate(-90 76.4 227.1)">JW-7</text>
<text x="80.4" y="227.1" transform="rotate(-90 80.4 227.1)">JW-6</text>
<text x="84.2" y="227.1" transform="rotate(-90 84.2 227.1)">JW-5</text>
<text x="88.1" y="227.1" transform="rotate(-90 88.1 227.1)">JW-4</text>
<text x="91.5" y="227.1" transform="rotate(-90 91.5 227.1)">JW-3</text>
<text x="95.2" y="227.1" transform="rotate(-90 95.2 227.1)">JW-2</text>
<text x="99.3" y="227" transform="rotate(-90 99.3 227)">JW-1</text>
<text x="58.5" y="231">YB-06</text>
<text x="65.4" y="236.3">YS-5</text>
<text x="76.2" y="235.4">YB-4</text>
<text x="82.6" y="235.2">YB-3</text>
<text x="89.4" y="235.1">YB-2</text>
<text x="98.2" y="235.8">YB-1</text>
</g>
<g font-size="1.7">
<text x="165.1" y="53.5">1000 sqft</text>
<text x="165.4" y="51.8">Block- A</text>
<text x="166.7" y="49.9">2BHK</text>
<text x="165.4" y="59.6">Block- B</text>
<text x="166.7" y="57.7">2BHK</text>
<text x="165.1" y="61.4">1000 sqft</text>
<text x="166.7" y="65.9">2BHK</text>
<text x="165.1" y="69.6">1000 sqft</text>
<text x="165.4" y="67.8">Block- C</text>
<text x="165.1" y="77.2">1000 sqft</text>
<text x="165.4" y="75.5">Block- D</text>
<text x="166.7" y="73.5">2BHK</text>
<text x="165.5" y="83.9">Block- E</text>
<text x="166.7" y="81.9">2BHK</text>
<text x="177.2" y="78.6" transform="rotate(-90 177.2 78.6)">20'-0&quot; Wide Road</text>
<text x="165.1" y="85.6">1000 sqft</text>
<text x="177.2" y="128" transform="rotate(-90 177.2 128)">20'-0&quot; Wide Road</text>
<text x="50.7" y="132.5">16'-0&quot; Wide Road No. 03</text>
<text x="138" y="139.6">16'-0&quot; Wide Road</text>
<text x="118.9" y="146.9" transform="rotate(-90 118.9 146.9)">16'-0&quot; Wide Road</text>
<text x="50.7" y="150.4">16'-0&quot; Wide Road No. 02</text>
<text x="90.4" y="150.4">16'-0&quot; Wide Road No. 02</text>
<text x="138.3" y="159.1">20'-0&quot; Wide Road</text>
<text x="87.5" y="167.9">16'-0&quot; Wide Road No. 04</text>
<text x="138" y="175.7">16'-0&quot; Wide Road</text>
<text x="84.9" y="192.6">Future plan</text>
<text x="119.5" y="197.3" transform="rotate(-90 119.5 197.3)">20'-0&quot; Wide Road</text>
<text x="138" y="193.6">16'-0&quot; Wide Road</text>
<text x="96.2" y="201.9">16'-0&quot; Wide Road No. 06</text>
<text x="138" y="211.4">16'-0&quot; Wide Road</text>
<text x="78.3" y="230.5">18'-0&quot; Wide Road No. 07</text>
<text x="78.7" y="243.3" transform="rotate(-90 78.7 243.3)">SW-01</text>
<text x="83" y="243.3" transform="rotate(-90 83 243.3)">SW-02</text>
<text x="87.2" y="243.3" transform="rotate(-90 87.2 243.3)">SW-03</text>
<text x="91.4" y="243.3" transform="rotate(-90 91.4 243.3)">SW-04</text>
<text x="82" y="246.8">16' Wide Road</text>
<text x="74.6" y="253.2" transform="rotate(-90 74.6 253.2)">20' Wide Road</text>
<text x="79" y="252.9" transform="rotate(-90 79 252.9)">SE-07</text>
<text x="83.2" y="252.9" transform="rotate(-90 83.2 252.9)">SE-08</text>
<text x="87.5" y="252.9" transform="rotate(-90 87.5 252.9)">SE-09</text>
<text x="91.7" y="252.9" transform="rotate(-90 91.7 252.9)">SE-10</text>
<text x="95.9" y="252.9" transform="rotate(-90 95.9 252.9)">SE-11</text>
<text x="79.2" y="259.6" transform="rotate(-90 79.2 259.6)">SW-13</text>
<text x="82" y="262.7">16' Wide Road</text>
<text x="83.4" y="259.6" transform="rotate(-90 83.4 259.6)">SW-14</text>
<text x="87.7" y="259.6" transform="rotate(-90 87.7 259.6)">SW-15</text>
<text x="91.9" y="259.6" transform="rotate(-90 91.9 259.6)">SW-16</text>
<text x="96.2" y="259.6" transform="rotate(-90 96.2 259.6)">SW-17</text>
<text x="100.1" y="260.3" transform="rotate(-90 100.1 260.3)">SPW-06 SPE-05</text>
<text x="79.3" y="269.3" transform="rotate(-90 79.3 269.3)">SPE-01</text>
<text x="82.8" y="269.3" transform="rotate(-90 82.8 269.3)">SPE-02</text>
<text x="86.2" y="269.3" transform="rotate(-90 86.2 269.3)">SPE-03</text>
<text x="89.7" y="269.3" transform="rotate(-90 89.7 269.3)">SPE-04</text>
<text x="93.2" y="269.3" transform="rotate(-90 93.2 269.3)">SPE-05</text>
<text x="79.5" y="275.6" transform="rotate(-90 79.5 275.6)">SW-18</text>
<text x="83.7" y="275.6" transform="rotate(-90 83.7 275.6)">SW-19</text>
<text x="88" y="275.6" transform="rotate(-90 88 275.6)">SW-20</text>
<text x="76.8" y="278.9">16' Wide Road</text>
</g>
<g font-size="1.2">
<text x="11.8" y="138" transform="rotate(-90 11.8 138)">YW-1</text>
<text x="16.8" y="139.1" transform="rotate(-90 16.8 139.1)">JW-02</text>
<text x="10.8" y="147.9" transform="rotate(-90 10.8 147.9)">SE-01</text>
<text x="12.3" y="149.6" transform="rotate(-90 12.3 149.6)">22'-3&quot;x45'-0&quot;</text>
<text x="14.7" y="147.9" transform="rotate(-90 14.7 147.9)">JE-01</text>
<text x="16" y="149.6" transform="rotate(-90 16 149.6)">21'-3&quot;x45'-0&quot;</text>
</g>
<g font-size=".9">
<text x="180.8" y="22.9">Shopping Mall</text>
<text x="181.5" y="20">Temple</text>
<text x="180.4" y="25.2">Community Hall</text>
<text x="183.6" y="24.2">&amp;</text>
<text x="13.2" y="139.1" transform="rotate(-90 13.2 139.1)">36'-0&quot;x40'-0&quot;</text>
<text x="105.4" y="183.9">16'-0&quot; Wide Road No. 05</text>
</g>
<g font-size=".8">
<text x="10.5" y="141.7">16'-0&quot; Wide Road</text>
<text x="18.5" y="150.6" transform="rotate(-90 18.5 150.6)">16'-0&quot; Wide Road</text>
</g>
</svg>
